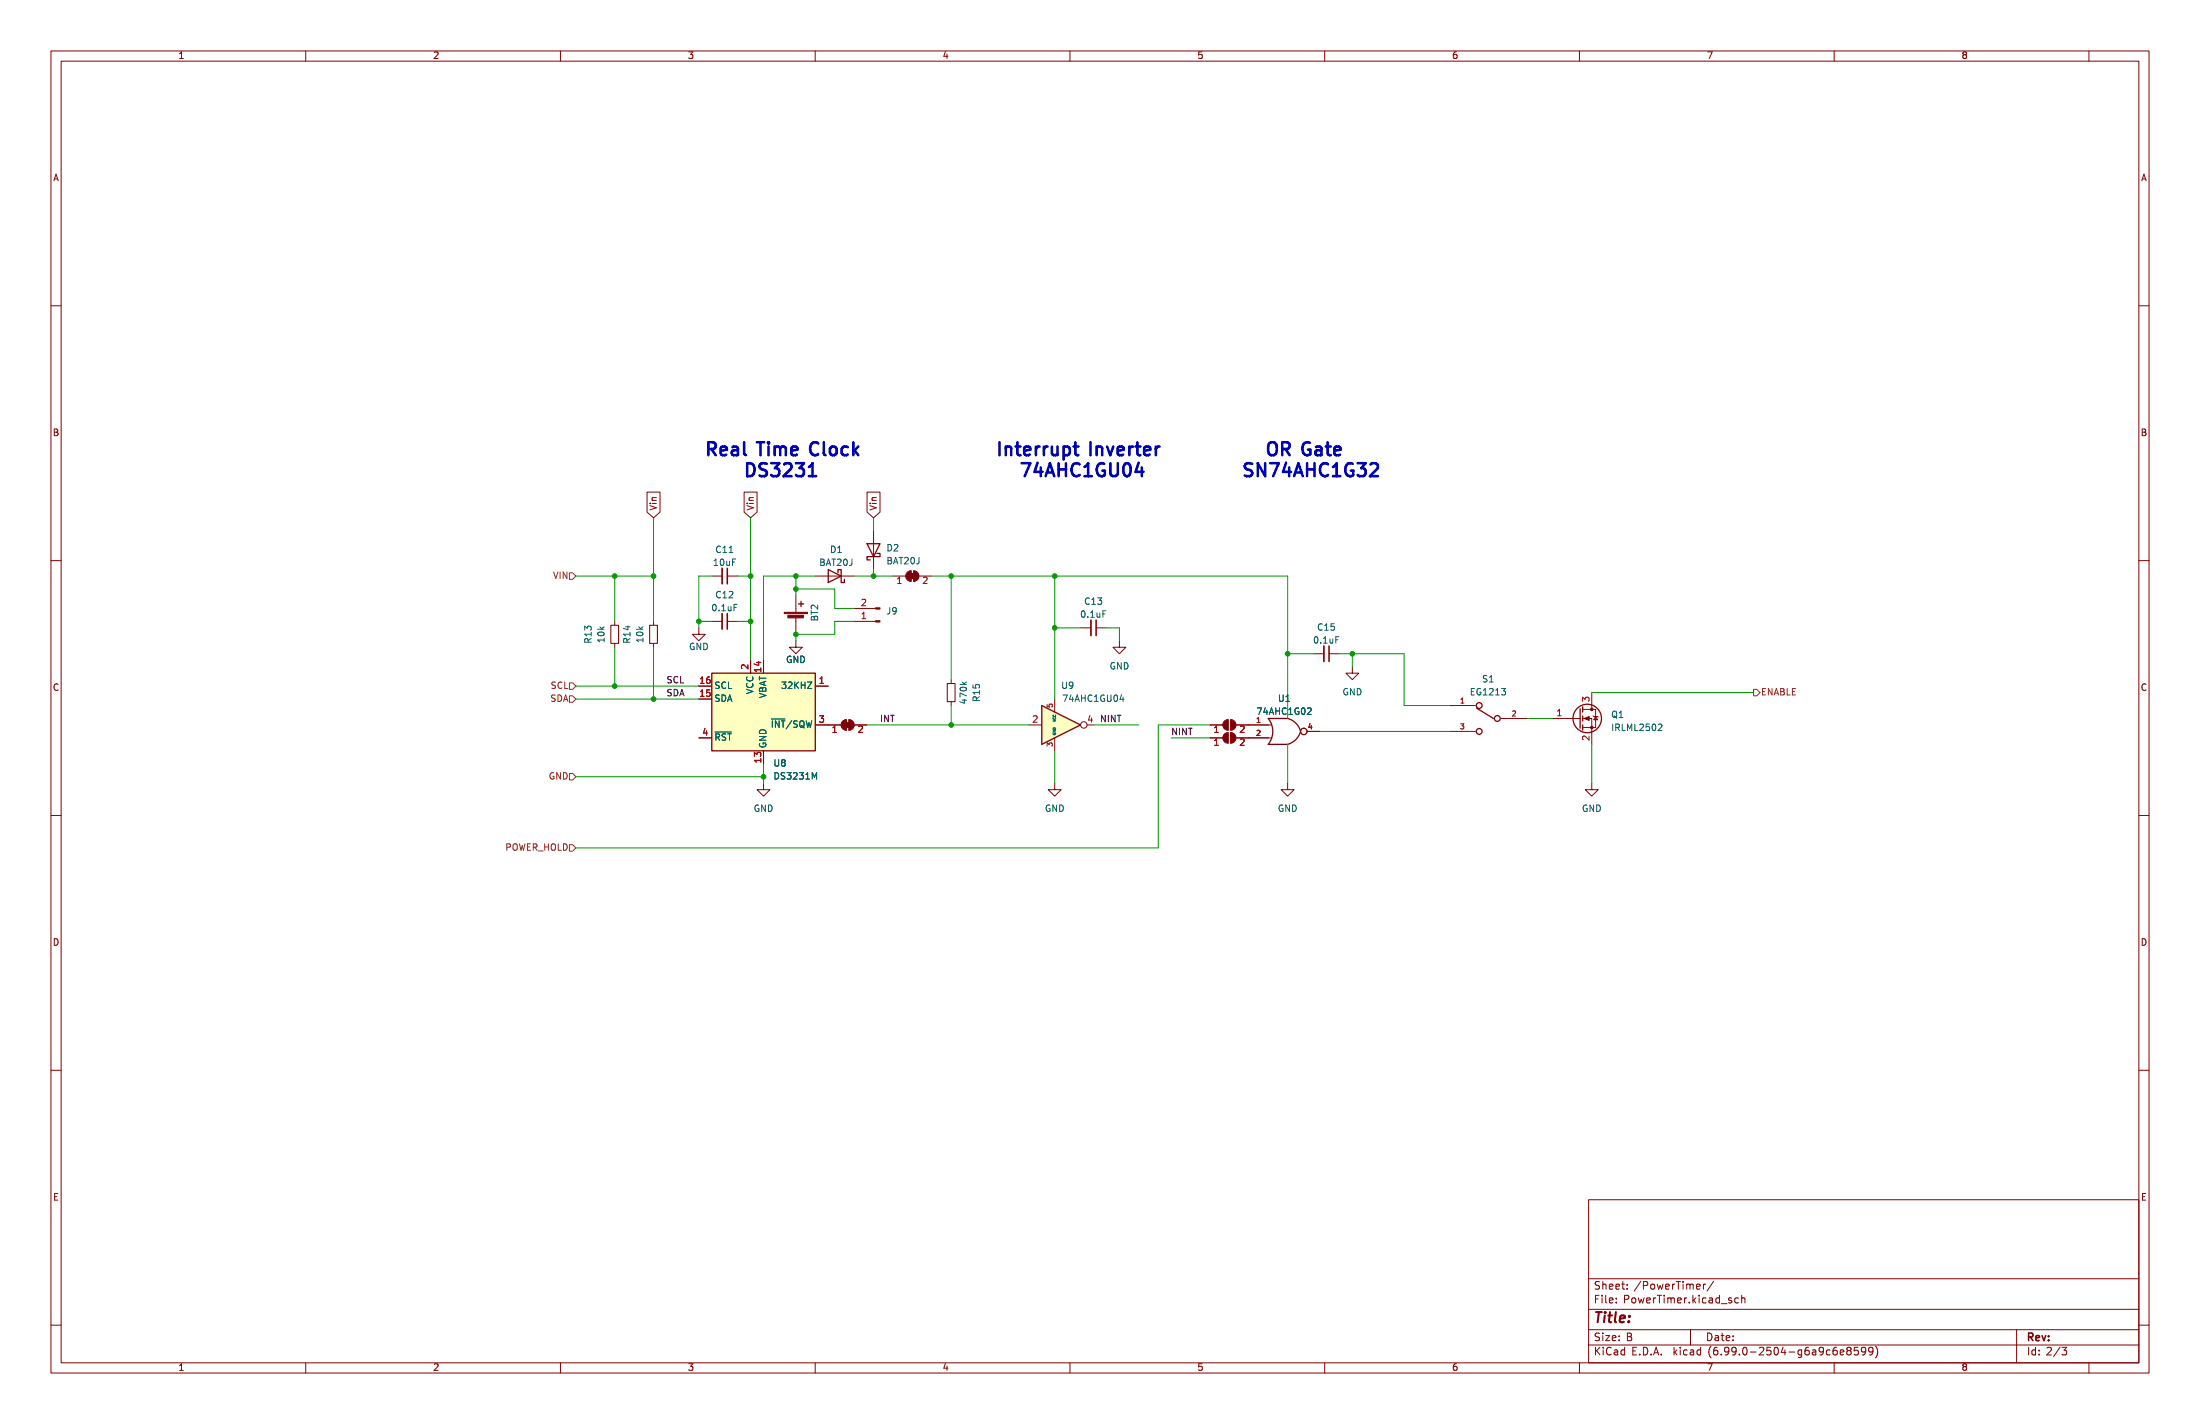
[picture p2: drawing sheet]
<svg xmlns="http://www.w3.org/2000/svg" width="432mm" height="279mm" viewBox="0 0 432 279" stroke-linecap="round" stroke-linejoin="round" font-family="sans-serif">
<g fill="none" stroke="#840000" stroke-width=".2">
<path d="M10 10h411.8v259.4h-411.8zM12 12h407.8v255.4h-407.8zM60 10v2M110 10v2M160 10v2M210 10v2M260 10v2M310 10v2M360 10v2M410 10v2M10 60h2M419.8 60h2"/>
<path d="M127 96.6h2.5v3.9l-1.2 1.1-1.3-1.1zM146 96.6h2.6v3.9l-1.3 1.1-1.3-1.1zM170.2 96.6h2.5v3.9l-1.3 1.1-1.2-1.1zM10 110h2M139.7 113h2M142.7 113h2.1M156.2 116.8v3.3M160 113h7.6M167.6 119.4h4.3M171.4 104.1v7.7M175.3 113h2.5M178.1 112.3l.7-.3v2a1.02 1.02 0 0 1-.9-.6 1.02 1.02 0 0 1 .2-1.1z"/>
<path d="M179.3 112a1.02 1.02 0 0 1 1 1 1.02 1.02 0 0 1-1 1zM180.3 113h2.6M419.8 110h2M119.9 122.7h1.5v3.5h-1.5zM120.6 121.9v.8M120.6 126.2v.8M127.5 122.7h1.5v3.5h-1.5zM128.3 121.9v.8M128.3 126.2v.8M137.2 123.2v1.3h1.2l-1.2 1.2-1.3-1.2h1.3M139.7 121.9h2M142.7 121.9h2.1"/>
<path d="M147.3 129.5v2.6M156.2 125.7v1.3h1.3l-1.3 1.3-1.3-1.3h1.3M156.2 121.2v3.3M160 134.6h2.6M167.6 121.9h4.3M185.9 134.1h1.6v3.6h-1.6zM186.7 133.4v.7M186.7 137.7v.7M207 137.2v2.5M212.1 123.2h2M215.1 123.2h2.1M219.7 125.7v1.3h1.3l-1.3 1.3-1.3-1.3h1.3"/>
<path d="M257.8 128.3h2M260.9 128.3h2M265.4 130.8v1.3h1.3l-1.3 1.3-1.2-1.3h1.2M284.5 138.4h5.1M310.6 139.2h2.6v3.5h-2.6M312.4 135.9v3.3M10 160h2M137.2 144.8h2.5M149.9 153.7v1.2h1.2l-1.2 1.3-1.3-1.3h1.3M160 142.2h5.1M165.4 141.5l.7-.3v2.1a1.02 1.02 0 0 1-.9-.7 1.02 1.02 0 0 1 .2-1.1zM166.6 141.2a1.02 1.02 0 0 1 1 1 1.02 1.02 0 0 1-1 1.1z"/>
<path d="M167.6 142.2h2.6M201.9 142.2h2.6M207 153.7v1.2h1.3l-1.3 1.3-1.3-1.3h1.3M207 144.8v2.5M237.5 144.8h2.5M237.5 142.2h2.5M240.3 144.1l.7-.3v2a1.02 1.02 0 0 1-.9-.6 1.02 1.02 0 0 1 .2-1.1zM240.3 141.5l.7-.3v2.1a1.02 1.02 0 0 1-.9-.7 1.02 1.02 0 0 1 .2-1.1zM241.6 143.8a1.02 1.02 0 0 1 1 1 1.02 1.02 0 0 1-1 1zM241.6 141.2a1.02 1.02 0 0 1 1 1 1.02 1.02 0 0 1-1 1.1zM242.6 144.8h7M242.6 142.2h7"/>
<path d="M252.7 153.7v1.2h1.3l-1.3 1.3-1.2-1.3h1.2M256.5 143.5h2.6M284.5 143.5h5.1M294.6 141h5.1M304.8 141h5.3M310.6 141h1.8v5.1M312.4 153.7v1.2h1.3l-1.3 1.3-1.3-1.3h1.3M312.7 140.5l1 .2M313.2 140.6l.4 .6h-.8zM419.8 160h2M10 210h2M419.8 210h2"/>
<path d="M311.8 235.4h108v32h-108zM10 260h2M311.8 256.9h108M311.8 250.9h108M333 252.5l.7-.2-.1-.3h-.4l-.2 .2 .1 .7h.5M334.3 252v1M334.8 252h-.3l-.2 .2M336.3 251.4l-1.2 1.9M339.8 254.7h-.3l-.2 .2v.2l.5 .1v.4h-.5M341.2 254.7h-.4l-.3 .2 .1 .7h.6M341.8 254.8l.3-.1h.3l.1 1M341.8 254.2v1.5"/>
<path d="M419.8 260h2M60 267.4v2M110 267.4v2M160 267.4v2M210 267.4v2M260 267.4v2M310 267.4v2M311.8 263.9h108M311.8 260.9h108M319.9 262.3a.4 .4 0 0 1 .4 .3 .4 .4 0 0 1-.3 .5M320.1 261.6l.1 .2-.1 .4M331.8 260.9v3"/>
<path d="M359.2 264.9h-.4l-.3 .2 .1 .7h.6M360 267.4v2M360.5 264.4a.59 .59 0 0 0-.7 .6v.6l.1 .2 .4 .1 .2-.2 .1-.5-.1-.2-.5-.1-.2 .3M361.2 265.4l.7-.2-.1-.3h-.4l-.2 .2 .1 .7h.5M362.8 265l-.3 .3v.4l.3 .2h.2l.3-.3v-.5l-.3-.1M362.8 265l-.3-.3 .3-.3h.2l.3 .2-.3 .4M362.8 265h.2M364.7 264.4h-.7l-.1 .7 .2-.2 .5 .1 .2 .2-.1 .5-.2 .2-.6-.2M366.2 265l-.3 .3-.4-.1-.2-.2 .2-.6h.4l.2 .1a.99 .99 0 0 1-.3 1.4h-.3M367.6 265l-.3 .3h-.3l-.2-.3 .1-.6h.4l.2 .1a.99 .99 0 0 1-.3 1.4h-.3M368.1 264.1a1.72 1.72 0 0 1 0 2.3M395.8 260.9v6.5"/>
<path d="M404.3 264.3l-1.2 1.9M404.7 264.4h.9l-.5 .5 .5 .2v.6l-.3 .2-.6-.2M410 267.4v2"/>
<circle cx="212.7" cy="142.2" r=".63"/>
<circle cx="255.9" cy="143.5" r=".63"/>
</g>
<path d="M141.7 111.5v3.1M141.7 120.4v3M214.1 121.7v3M259.8 126.7v3.1" fill="none" stroke="#840000" stroke-width=".33"/>
<path d="M142.7 111.5v3.1M142.7 120.4v3M215.1 121.7v3M260.9 126.7v3.1" fill="none" stroke="#840000" stroke-width=".3"/>
<g fill="#840000" stroke="#840000" stroke-width=".2">
<path d="M153.9 120.1h4.6v.3h-4.6z"/>
<path d="M154.6 120.7h3.1v.5h-3.1z"/>
<path d="M171.9 119.3h.8v.2h-.8z"/>
<path d="M171.9 121.8h.8v.2h-.8z"/>
<path d="M240.3 144.1l.7-.3v2a1.02 1.02 0 0 1-.9-.6 1.02 1.02 0 0 1 .2-1.1z"/>
<path d="M241.6 143.8a1.02 1.02 0 0 1 1 1 1.02 1.02 0 0 1-1 1z"/>
<path d="M240.3 141.5l.7-.3v2.1a1.02 1.02 0 0 1-.9-.7 1.02 1.02 0 0 1 .2-1.1z"/>
<path d="M241.6 141.2a1.02 1.02 0 0 1 1 1 1.02 1.02 0 0 1-1 1.1z"/>
<path d="M310.9 141l1-.4v.8z"/>
<path d="M165.9 141.7h1v1h-1z"/>
<path d="M165.4 141.5l.7-.3v2.1a1.02 1.02 0 0 1-.9-.7 1.02 1.02 0 0 1 .2-1.1z"/>
<path d="M166.6 141.2a1.02 1.02 0 0 1 1 1 1.02 1.02 0 0 1-1 1.1z"/>
<path d="M178.6 112.5h1v1h-1z"/>
<path d="M178.1 112.3l.7-.3v2a1.02 1.02 0 0 1-.9-.6 1.02 1.02 0 0 1 .2-1.1z"/>
<path d="M179.3 112a1.02 1.02 0 0 1 1 1 1.02 1.02 0 0 1-1 1z"/>
<circle cx="312.4" cy="142.7" r=".25"/>
<circle cx="312.4" cy="139.2" r=".25"/>
</g>
<g fill="none" stroke="#840000" stroke-width=".25">
<path d="M156.7 118.5h1M157.2 118v1M162.6 111.8l2.5 1.2-2.5 1.3zM164.5 112.4v-.6h.6v2.5h.6v-.6M170.2 106.7h2.5l-1.3 2.5zM172.1 108.6h.6v.6h-2.5v.7h.6M139.7 132.1h20.3v15.2h-20.3zM204.5 138.4v7.7zM204.5 138.4l7.6 3.8-7.6 3.9M289.8 138.9l3.3 2.1M310.1 139.1v3.8M310.6 138.7v1"/>
<path d="M248.9 141h3.8a3.2 3.2 0 0 1 2.5 2.7 3.7 3.7 0 0 1-2.5 2.4h-3.8a4.1 4.1 0 0 0 0-5.1zM310.6 140.5v1M310.6 142.2v1.1"/>
<circle cx="290.3" cy="138.4" r=".57"/>
<circle cx="290.3" cy="143.5" r=".57"/>
<circle cx="293.9" cy="141" r=".57"/>
<circle cx="311.5" cy="141" r="2.79"/>
</g>
<g fill="#ffffc2" stroke="#ffffc2" stroke-width=".2">
<path d="M248.9 146.1h3.8z"/>
<path d="M248.9 141h3.8z"/>
<path d="M204.5 138.4v7.7z"/>
<path d="M204.5 138.4l7.6 3.8-7.6 3.9z"/>
<path d="M139.7 132.1h20.3v15.2h-20.3z"/>
</g>
<path d="M140.3 143.6h3.2" fill="none" stroke="#006464" stroke-width=".2"/>
<path d="M111.8 112.4h.6l.6 .6-.6 .7h-.6zM111.8 134h.6l.6 .6-.6 .7h-.6zM111.8 136.5h.6l.6 .7-.6 .6h-.6zM344.2 135.3h.6l.6 .6-.6 .6h-.6zM111.8 151.8h.6l.6 .6-.6 .6h-.6zM111.8 165.7h.6l.6 .7-.6 .6h-.6z" fill="none" stroke="#725600" stroke-width=".2"/>
<g fill="none" stroke="#0000c2" stroke-width=".51">
<path d="M157.8 90.9l-.9 1a.69 .69 0 0 1 .9 .4v.6l-.3 .4-.9 .1M158.7 93.4h1.5M158.7 91.6l.8-.7v2.5M167.5 86.8v2.5M167.7 88.3l.8 1M168.5 87.6l-1 1M223.5 90.8l-.6 1.8h1.6M224.1 91.7v1.7M224.9 87.6l.7 .1 .2 .5-1.2 .3M225.6 89.2l-.7 .1M226.9 87.6v1.7M227.6 87.6a.65 .65 0 0 0-.7 .5"/>
<path d="M262 89.2l.3 .1 .7-.1M262 87.7l.8-.1 .2 .1 .1 .5-1.2 .3M270 90.9a.69 .69 0 0 1 .3 1.1l-1.4 1.4h1.5"/>
</g>
<g fill="none" stroke="#009600" stroke-width=".2">
<path d="M113 113h15.3M120.6 113v8.9M128.3 101.6v20.3M139.7 113h-2.5v10.2M144.8 113h2.5M147.3 101.6v27.9M156.2 115.6h7.6v3.8h3.8M156.2 113v3.8M160 113h-10.1v16.5M167.6 113h7.7M171.4 101.6v2.5M171.4 111.8v1.2"/>
<path d="M182.9 113h69.8v28M186.7 113v20.4M207 113v24.2M113 137.2h24.2M113 134.6h24.2M120.6 127v7.6M128.3 127v10.2M137.2 121.9h2.5M144.8 121.9h2.5M167.6 121.9h-3.8v2.6h-7.6v1.2M186.7 138.4v3.8M207 123.2h5.1"/>
<path d="M217.2 123.2h2.5v2.5M252.7 128.3h5.1M262.9 128.3h12.7v10.1h8.9M265.4 128.3v2.5M312.4 135.9h31.8M113 152.4h36.9M149.9 149.9v3.8M170.2 142.2h31.7M207 147.3v6.4M214.6 142.2h8.9M229.9 144.8h7.6M237.5 142.2h-10.2v24.2h-114.3"/>
<path d="M252.7 146.1v7.6M259.1 143.5h25.4M299.7 141h5.1M312.4 146.1v7.6"/>
</g>
<g fill="#009600" stroke="#009600" stroke-width=".2">
<circle cx="186.7" cy="113" r=".46"/>
<circle cx="207" cy="113" r=".46"/>
<circle cx="265.4" cy="128.3" r=".46"/>
<circle cx="252.7" cy="128.3" r=".46"/>
<circle cx="156.2" cy="124.5" r=".46"/>
<circle cx="147.3" cy="121.9" r=".46"/>
<circle cx="147.3" cy="113" r=".46"/>
<circle cx="120.6" cy="113" r=".46"/>
<circle cx="128.3" cy="113" r=".46"/>
<circle cx="137.2" cy="121.9" r=".46"/>
<circle cx="207" cy="123.2" r=".46"/>
<circle cx="171.4" cy="113" r=".46"/>
<circle cx="186.7" cy="142.2" r=".46"/>
<circle cx="149.9" cy="152.4" r=".46"/>
<circle cx="156.2" cy="113" r=".46"/>
<circle cx="156.2" cy="115.6" r=".46"/>
<circle cx="120.6" cy="134.6" r=".46"/>
<circle cx="128.3" cy="137.2" r=".46"/>
</g>
<g font-size="3.5" fill="#0000c2">
<text x="138.4" y="89.9">Real Time Clock</text>
<text x="195.6" y="89.9">Interrupt Inverter</text>
<text x="246.8" y="89.9">OR Gate</text>
<text x="143.3" y="94">DS3231</text>
<text x="198.5" y="94">74AHC1GU04</text>
<text x="243.8" y="94">SN74AHC1G32</text>
</g>
<text font-size="2.8" fill="#840000" x="312.8" y="259.7">Title:</text>
<g font-size="2.1" fill="#840000">
<text x="312.8" y="255.9">File: PowerTimer.kicad_sch</text>
<text x="312.8" y="253.2">Sheet: /PowerTimer/</text>
<text x="312.8" y="263.2">Size: B</text>
<text x="334.8" y="263.2">Date:</text>
<text x="397.8" y="263.2">Rev:</text>
<text x="312.8" y="266">KiCad E.D.A. kicad (6.99.0-2504-g6a9c6e8599)</text>
<text x="397.8" y="266">Id: 2/3</text>
</g>
<g font-size="1.8" fill="#840000">
<text x="35" y="11.7">1</text>
<text x="85" y="11.7">2</text>
<text x="135" y="11.7">3</text>
<text x="185" y="11.7">4</text>
<text x="235" y="11.7">5</text>
<text x="285" y="11.7">6</text>
<text x="335" y="11.7">7</text>
<text x="385" y="11.7">8</text>
<text x="10.3" y="35.6">A</text>
<text x="420.1" y="35.6">A</text>
<text x="10.3" y="85.7">B</text>
<text x="420.1" y="85.7">B</text>
<text x="129" y="100.2" transform="rotate(-90 129 100.2)">Vin</text>
<text x="148" y="100.2" transform="rotate(-90 148 100.2)">Vin</text>
<text x="172.2" y="100.2" transform="rotate(-90 172.2 100.2)">Vin</text>
<text x="10.3" y="135.6">C</text>
<text x="420.1" y="135.6">C</text>
<text x="10.3" y="185.7">D</text>
<text x="420.1" y="185.7">D</text>
<text x="10.4" y="235.7">E</text>
<text x="420.2" y="235.7">E</text>
<text x="35" y="269.1">1</text>
<text x="85" y="269.1">2</text>
<text x="135" y="269.1">3</text>
<text x="185" y="269.1">4</text>
<text x="235" y="269.1">5</text>
<text x="285" y="269.1">6</text>
<text x="335" y="269.1">7</text>
<text x="385" y="269.1">8</text>
</g>
<g font-size="1.8" fill="#725600">
<text x="108.6" y="113.7">VIN</text>
<text x="107.8" y="137.8">SDA</text>
<text x="108" y="135.3">SCL</text>
<text x="345.6" y="136.5">ENABLE</text>
<text x="107.6" y="153">GND</text>
<text x="98.9" y="167">POWER_HOLD</text>
</g>
<g font-size="1.8" fill="#006464">
<text x="140.2" y="111.1">10uF</text>
<text x="140.6" y="108.6">C11</text>
<text x="160.9" y="111.1">BAT20J</text>
<text x="163" y="108.6">D1</text>
<text x="174" y="110.8">BAT20J</text>
<text x="174.1" y="108.3">D2</text>
<text x="140.6" y="117.5">C12</text>
<text x="213" y="118.7">C13</text>
<text x="118.7" y="125.9" transform="rotate(-90 118.7 125.9)">10k</text>
<text x="126.4" y="125.9" transform="rotate(-90 126.4 125.9)">10k</text>
<text x="139.9" y="120">0.1uF</text>
<text x="160.7" y="121.9" transform="rotate(-90 160.7 121.9)">BT2</text>
<text x="174.1" y="120.7">J9</text>
<text x="212.3" y="121.3">0.1uF</text>
<text x="258.7" y="123.8">C15</text>
<text x="116.2" y="126.1" transform="rotate(-90 116.2 126.1)">R13</text>
<text x="123.8" y="126.1" transform="rotate(-90 123.8 126.1)">R14</text>
<text x="135.2" y="127.6">GND</text>
<text x="154.2" y="130.2">GND</text>
<text x="217.7" y="131.4">GND</text>
<text x="258" y="126.4">0.1uF</text>
<text x="140.2" y="137.8">SDA</text>
<text x="140.2" y="135.3">SCL</text>
<text x="148" y="136.3" transform="rotate(-90 148 136.3)">VCC</text>
<text x="150.5" y="137.4" transform="rotate(-90 150.5 137.4)">VBAT</text>
<text x="153.9" y="135.3">32KHZ</text>
<text x="189.9" y="137.9" transform="rotate(-90 189.9 137.9)">470k</text>
<text x="192.4" y="137.5" transform="rotate(-90 192.4 137.5)">R15</text>
<text x="208.4" y="135.3">U9</text>
<text x="208.9" y="137.8">74AHC1GU04</text>
<text x="251" y="137.8">U1</text>
<text x="263.5" y="136.5">GND</text>
<text x="288.9" y="136.5">EG1213</text>
<text x="291" y="134">S1</text>
<text x="150.6" y="142.9">~{INT}/SQW</text>
<text x="247" y="140.3">74AHC1G02</text>
<text x="316.3" y="141">Q1</text>
<text x="316.7" y="143.5">IRLML2502</text>
<text x="140.2" y="145.4">~{RST}</text>
<text x="150.5" y="146.8" transform="rotate(-90 150.5 146.8)">GND</text>
<text x="151.9" y="150.5">U8</text>
<text x="152.3" y="153">DS3231M</text>
<text x="147.9" y="159.4">GND</text>
<text x="205" y="159.4">GND</text>
<text x="250.8" y="159.4">GND</text>
<text x="310.5" y="159.4">GND</text>
</g>
<g font-size="1.8" fill="#a90000">
<text x="169.1" y="119.1">2</text>
<text x="176" y="114.6">1</text>
<text x="181.1" y="114.6">2</text>
<text x="169.1" y="121.7">1</text>
<text x="147.1" y="131.3" transform="rotate(-90 147.1 131.3)">2</text>
<text x="149.6" y="131.8" transform="rotate(-90 149.6 131.8)">14</text>
<text x="137.4" y="136.9">15</text>
<text x="137.4" y="134.4">16</text>
<text x="160.8" y="134.4">1</text>
<text x="312.2" y="137.7" transform="rotate(-90 312.2 137.7)">3</text>
<text x="160.8" y="142">3</text>
<text x="163.3" y="143.8">1</text>
<text x="168.4" y="143.8">2</text>
<text x="202.7" y="142">2</text>
<text x="213.5" y="142">4</text>
<text x="238.3" y="143.8">1</text>
<text x="243.3" y="143.8">2</text>
<text x="305.6" y="140.7">1</text>
<text x="137.9" y="144.5">4</text>
<text x="149.6" y="149.6" transform="rotate(-90 149.6 149.6)">13</text>
<text x="238.3" y="146.3">1</text>
<text x="243.3" y="146.3">2</text>
<text x="312.2" y="145.3" transform="rotate(-90 312.2 145.3)">2</text>
</g>
<g font-size="1.8" fill="#0f0f0f">
<text x="130.8" y="136.8">SDA</text>
<text x="130.8" y="134.3">SCL</text>
<text x="172.7" y="141.9">INT</text>
<text x="215.9" y="141.9">NINT</text>
<text x="229.9" y="144.4">NINT</text>
</g>
<g font-size="1.4" fill="#a90000">
<text x="206.8" y="138.8" transform="rotate(-90 206.8 138.8)">5</text>
<text x="246.6" y="142">1</text>
<text x="256.8" y="143.3">4</text>
<text x="286.6" y="138.2">1</text>
<text x="286.6" y="143.3">3</text>
<text x="296.8" y="140.7">2</text>
<text x="206.8" y="146.4" transform="rotate(-90 206.8 146.4)">3</text>
<text x="246.6" y="144.5">2</text>
</g>
<g font-size=".7" fill="#006464">
<text x="207.3" y="141.7" transform="rotate(-90 207.3 141.7)">VCC</text>
<text x="207.3" y="144.3" transform="rotate(-90 207.3 144.3)">GND</text>
</g>
</svg>
